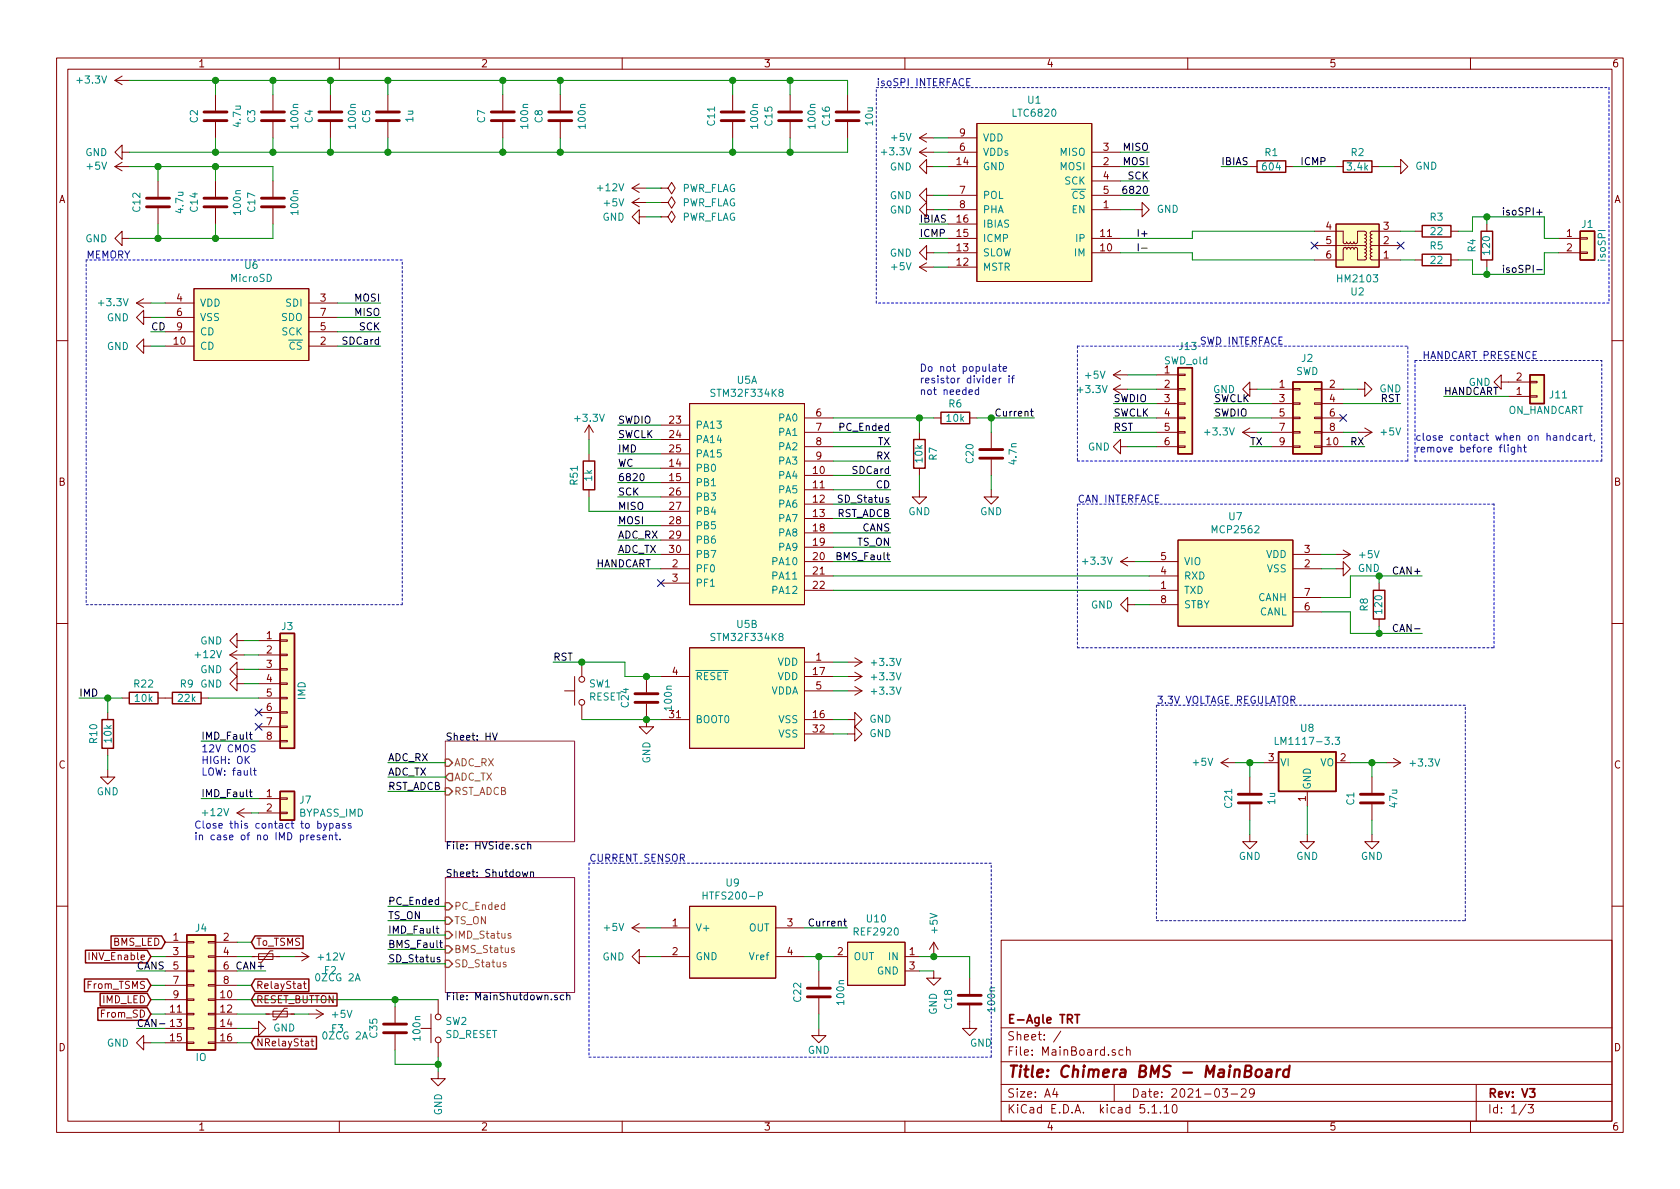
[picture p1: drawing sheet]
<svg xmlns="http://www.w3.org/2000/svg" width="297mm" height="210mm" viewBox="0 0 297 210" stroke-linecap="round" stroke-linejoin="round" font-family="sans-serif">
<g fill="none" stroke="#840000" stroke-width=".18">
<path d="M10 10.3h277v189.9h-277zM12 12.2h273v186.1h-273zM20.3 14.2l1.3 .8M20.3 14.2h2.6M21.6 13.5l-1.3 .7M38.1 16.8v2.8M48.3 16.8v2.8M58.4 16.8v2.8M60 10.3v1.9M68.6 16.8v2.8M88.9 16.8v2.8M99.1 16.8v2.8"/>
<path d="M110 10.3v1.9M129.5 16.8v2.8M139.7 16.8v2.8M149.9 16.8v2.8M160 10.3v1.9M210 10.3v1.9M260 10.3v1.9M20.3 29.5l1.3 .7M20.3 29.5h2.6M21.6 26.9v-1.3l-1.3 1.3 1.3 1.3v-1.3h1.3M21.6 28.7l-1.3 .8M27.9 32v2.8"/>
<path d="M27.9 36.8v2.8M38.1 21.6v2.8M38.1 32v2.8M38.1 36.8v2.8M48.3 21.6v2.8M48.3 32v2.8M48.3 36.8v2.8M58.4 21.6v2.8M68.6 21.6v2.8M88.9 21.6v2.8M99.1 21.6v2.8M111.8 33.3l1.2 .7"/>
<path d="M111.8 33.3h2.5M111.8 35.8h2.5M111.8 35.8l1.2 .8M113 38.3v-1.2l-1.2 1.2 1.2 1.3v-1.3h1.3M113 32.5l-1.2 .8M113 35l-1.2 .8M116.8 33.3h1.3l.6-1 .7 1-.7 1-.6-1M116.8 33.3h.1M116.8 35.8h1.3l.6-1 .7 1-.7 1-.6-1M116.8 35.8h.1M116.8 38.3h1.3l.6-1 .7 1-.7 1.1-.6-1.1M116.8 38.3h.1"/>
<path d="M129.5 21.6v2.8M139.7 21.6v2.8M149.9 21.6v2.8M162.6 26.9h2.5M162.6 24.4h2.5M162.6 24.4l1.2 .7M162.6 26.9l1.2 .8M163.8 34.5v-1.2l-1.2 1.2 1.2 1.3v-1.3h1.3M163.8 29.5v-1.3l-1.2 1.3 1.2 1.2v-1.2h1.3M163.8 37.1v-1.3l-1.2 1.3 1.2 1.2v-1.2h1.3M163.8 23.6l-1.2 .8M163.8 26.2l-1.2 .7"/>
<path d="M167.6 29.5h5.1M167.6 37.1h5.1M167.6 39.6h5.1M167.6 26.9h5.1M167.6 34.5h5.1M167.6 24.4h5.1M172.7 21.8h20.3v28h-20.3zM193 29.5h5.1M193 37.1h5.1M193 26.9h5.1M193 32h5.1M193 34.5h5.1"/>
<path d="M200.7 37.1h1.2v-1.3l1.3 1.3-1.3 1.2v-1.2M221 29.5h1.2M227.3 29.5h1.3M236.2 39.6h7.6v7.6h-7.6zM236.2 29.5h1.3M242.6 29.5h1.2M246.4 29.5h1.2v-1.3l1.3 1.3-1.3 1.2v-1.2M262.9 39.6v1.3M21.6 42.2v-1.3l-1.3 1.3 1.3 1.2v-1.2h1.3M24.1 53.6l1.3 .8M24.1 53.6h2.6M25.4 56.1v-1.2l-1.3 1.2 1.3 1.3v-1.3h1.3"/>
<path d="M25.4 52.8l-1.3 .8M29.2 53.6h5.1M29.2 58.7h5.1M29.2 56.1h5.1M34.3 51h20.3v12.7h-20.3zM54.6 53.6h5.1M54.6 58.7h5.1M54.6 56.1h5.1M162.6 47.2h2.5M162.6 47.2l1.2 .8M163.8 44.7v-1.3l-1.2 1.3 1.2 1.3v-1.3h1.3M163.8 46.5l-1.2 .7"/>
<path d="M167.6 44.7h5.1M167.6 42.2h5.1M167.6 47.2h5.1M193 44.7h5.1M193 42.2h5.1M232.4 40.9h5.1v2.1l.4 .1 .2-.3 .2 .2 .2 .1 .2-.3M238.1 44.1l-.2-.3-.4 .2v2h-5.1M238.2 44.1l.2-.3h.2l.2 .3 .2-.3h.3l.1 .3 .2-.3 .4 .1v2.1l1.5-.1 .1-.3-.3-.3 .3-.1v-.2l-.3-.3M238.8 42.8l.2 .3 .2-.1 .2-.2M241.3 40.9l.3 .2v.3l-.3 .1M241.3 41.5l.3 .3v.2l-.3 .2 .3 .1v.3l-.3 .2M241.3 42.8l.3 .2-.2 .4h-9"/>
<path d="M241.3 43.5l.3 .2v.2l-.3 .2 .3 .1v.3l-.3 .2M241.3 40.9h-1.3v2l-.4 .2-.2-.3M242.6 42.2l-.3 .2v.2l.3 .2-.3 .1v.3l.3 .2M242.6 43.4l-.3 .3v.2l.3 .1M242.6 44.1l-.3 .2v.2l.3 .2-.3 .1v.3l.3 .2M242.6 45.3l-.3 .3v.2l.3 .1M242.6 43.4h5M242.6 46h5M247.6 40.9h-5.1l-.2 .4 .3 .2-.3 .2v.2l.3 .2M250.2 46h1.3M250.2 40.9h1.3M256.5 46h1.3"/>
<path d="M256.5 40.9h1.3M262.9 46v1.2M275.6 44.7h3.8M275.6 42.2h3.8M279.4 44.6h1.3v.2h-1.3zM279.4 42h1.3v.3h-1.3zM10 60.2h2M25.4 61.2v-1.3l-1.3 1.3 1.3 1.3v-1.3h1.3M29.2 61.2h5.1M54.6 61.2h5.1M104.1 75.2l-.7 1.2M104.1 75.2v2.5"/>
<path d="M104.1 75.2l.8 1.2M116.8 75.2h5.1M116.8 77.7h5.1M121.9 71.4h20.3v35.5h-20.3zM142.2 76.4h5.1M142.2 79h5.1M142.2 73.9h5.1M162.6 76.4v1.3M165.1 73.9h1.3M171.4 73.9h1.3M175.3 76.4v2.8M196.8 68.8h2.6"/>
<path d="M196.8 66.3h2.6M196.8 66.3l1.3 .8M196.8 68.8l1.3 .8M198.1 79v-1.3l-1.3 1.3 1.3 1.3v-1.3h1.3M198.1 65.5l-1.3 .8M198.1 68.1l-1.3 .7M204.5 76.4h3.8M204.5 68.8h3.8M204.5 79h3.8M204.5 71.4h3.8M204.5 73.9h3.8M204.5 66.3h3.8"/>
<path d="M208.3 76.3h1.2v.3h-1.2zM208.3 78.9h1.2v.2h-1.2zM208.3 73.8h1.2v.2h-1.2zM208.3 68.7h1.2v.3h-1.2zM208.3 66.2h1.2v.2h-1.2zM208.3 71.2h1.2v.3h-1.2zM219.7 76.4h2.5M219.7 76.4l1.3 .8M221 68.8v-1.2l-1.3 1.2 1.3 1.3v-1.3h1.2M221 75.7l-1.3 .7M224.8 76.4h3.8M224.8 68.8h3.8"/>
<path d="M224.8 79h3.8M224.8 71.4h3.8M224.8 73.9h3.8M228.6 78.9h1.3v.2h-1.3zM228.6 76.3h1.3v.3h-1.3zM228.6 71.2h1.3v.3h-1.3zM228.6 68.7h1.3v.3h-1.3zM228.6 73.8h1.3v.2h-1.3zM232.4 78.9h1.3v.2h-1.3zM232.4 76.3h1.3v.3h-1.3zM232.4 71.2h1.3v.3h-1.3zM232.4 68.7h1.3v.3h-1.3z"/>
<path d="M232.4 73.8h1.3v.2h-1.3zM233.7 76.4h3.8M233.7 68.8h3.8M233.7 79h3.8M233.7 71.4h3.8M233.7 73.9h3.8M240 68.8h1.3v-1.2l1.3 1.2-1.3 1.3v-1.3M240 76.4h2.6M241.3 75.7l1.3 .7M242.6 76.4l-1.3 .8M265.4 67.6v-1.3l-1.2 1.3 1.2 1.2v-1.2h5.1M266.7 70.1h3.8"/>
<path d="M270.5 67.4h1.3v.3h-1.3zM270.5 70h1.3v.2h-1.3zM285 60.2h2M104.1 80.3v1.2M104.1 86.6v1.3M116.8 98h5.1M116.8 82.8h5.1M116.8 85.3h5.1M116.8 80.3h5.1M116.8 87.9h5.1M116.8 90.4h5.1M116.8 93h5.1"/>
<path d="M116.8 95.5h5.1M142.2 99.3h5.1M142.2 84.1h5.1M142.2 86.6h5.1M142.2 89.1h5.1M142.2 91.7h5.1M142.2 94.2h5.1M142.2 96.8h5.1M142.2 81.5h5.1M162.6 86.6v1.3h1.2l-1.2 1.2-1.3-1.2h1.3M162.6 82.8v1.3M175.3 86.6v1.3h1.2l-1.2 1.2-1.3-1.2h1.3"/>
<path d="M175.3 81.3v2.8M198.1 99.3l1.3 .8M198.1 99.3h2.6M199.4 98.5l-1.3 .8M203.2 99.3h5.1M208.3 95.5h20.3v15.2h-20.3zM228.6 98h5.1M236.2 98h2.6M237.5 97.3l1.3 .7M238.8 98l-1.3 .8M10 110.3h2M40.6 115.8l1.3 .8"/>
<path d="M40.6 115.8h2.6M41.9 113.3v-1.3l-1.3 1.3 1.3 1.2v-1.2h1.3M41.9 118.4v-1.3l-1.3 1.3 1.3 1.2v-1.2h1.3M41.9 115.1l-1.3 .7M45.7 115.8h3.8M45.7 113.3h3.8M45.7 118.4h3.8M49.5 118.2h1.3v.3h-1.3zM49.5 115.7h1.3v.2h-1.3zM49.5 113.2h1.3v.2h-1.3zM101.6 119.6v5.1M102.9 117.1v2.5"/>
<path d="M114.3 119.6v2.8M116.8 119.6h5.1M116.8 100.6h5.1M116.8 103.1h5.1M121.9 114.5h20.3v17.8h-20.3zM142.2 117.1h5.1M142.2 119.6h5.1M142.2 104.4h5.1M142.2 101.8h5.1M149.9 117.1h2.5M149.9 119.6h2.5M151.1 116.3l1.3 .8"/>
<path d="M151.1 118.9l1.3 .7M152.4 117.1l-1.3 .8M152.4 119.6l-1.3 .8M199.4 106.9v-1.2l-1.3 1.2 1.3 1.3v-1.3h1.3M203.2 104.4h5.1M203.2 101.8h5.1M203.2 106.9h5.1M228.6 100.6h5.1M228.6 108.2h5.1M228.6 105.7h5.1M236.2 100.6h1.3v-1.3l1.3 1.3-1.3 1.2v-1.2M243.8 103.1v1.3"/>
<path d="M243.8 109.5v1.2M285 110.3h2M19 136.1v1.3h1.3l-1.3 1.3-1.2-1.3h1.2M19 126v1.2M19 132.3v1.3M21.6 123.4h1.3M27.9 123.4h2.6M35.6 123.4h1.2M41.9 120.9v-1.3l-1.3 1.3 1.3 1.3v-1.3h1.3M45.7 120.9h3.8M45.7 123.4h3.8M45.7 126h3.8"/>
<path d="M45.7 128.5h3.8M45.7 131.1h3.8M49.5 125.9h1.3v.2h-1.3zM49.5 128.4h1.3v.2h-1.3zM49.5 130.9h1.3v.3h-1.3zM49.5 123.3h1.3v.3h-1.3zM49.5 120.8h1.3v.2h-1.3zM99.8 122.2h1.8M102.9 124.7v2.5M114.3 124.5v4h1.3l-1.3 1.3-1.3-1.3h1.3M116.8 127.2h5.1M142.2 122.2h5.1"/>
<path d="M142.2 127.2h5.1M142.2 129.8h5.1M149.9 129.8h1.2v-1.3l1.3 1.3-1.3 1.3v-1.3M149.9 127.2h1.2v-1.2l1.3 1.2-1.3 1.3v-1.3M149.9 122.2h2.5M151.1 121.4l1.3 .8M152.4 122.2l-1.3 .7M215.9 134.9l1.3 .7M215.9 134.9h2.5M217.2 134.1l-1.3 .8M221 137.4v2.8M223.5 134.9h2.6"/>
<path d="M231.1 139.9v2.6M236.2 134.9h2.6M242.6 137.4v2.8M245.1 134.9h2.5M246.4 134.1l1.2 .8M247.6 134.9l-1.2 .7M41.9 143.8h2.5M41.9 143.8l1.3 .7M43.2 143l-1.3 .8M45.7 141.2h3.8M45.7 143.8h3.8M49.5 143.6h1.3v.3h-1.3z"/>
<path d="M49.5 141.1h1.3v.2h-1.3zM221 147.6v1.2h1.2l-1.2 1.3-1.3-1.3h1.3M221 142.2v2.8M231.1 147.6v1.2h1.3l-1.3 1.3-1.2-1.3h1.2M242.6 147.6v1.2h1.2l-1.2 1.3-1.3-1.3h1.3M242.6 142.2v2.8M10 160.2h2M29.2 179.3h3.8M29.2 169.2h3.8M29.2 171.7h3.8M29.2 166.6h3.8M29.2 176.8h3.8"/>
<path d="M29.2 174.2h3.8M33 179.2h1.3v.2h-1.3zM33 176.7h1.3v.2h-1.3zM33 171.6h1.3v.2h-1.3zM33 169h1.3v.3h-1.3zM33 166.5h1.3v.2h-1.3zM33 174.1h1.3v.3h-1.3zM36.8 179.2h1.3v.2h-1.3zM36.8 176.7h1.3v.2h-1.3zM36.8 171.6h1.3v.2h-1.3zM36.8 169h1.3v.3h-1.3zM36.8 166.5h1.3v.2h-1.3z"/>
<path d="M36.8 174.1h1.3v.3h-1.3zM38.1 179.3h3.8M38.1 169.2h3.8M38.1 171.7h3.8M38.1 166.6h3.8M38.1 176.8h3.8M38.1 174.2h3.8M44.4 169.2h5.1M45.7 168.7h2.6v1h-2.6zM47 179.3h5.1M48.3 178.8h2.5v1h-2.5zM48.3 168.1h-.5l-1.6 2.1h-.5"/>
<path d="M50.8 178.3h-.5l-1.5 2h-.5M52.1 169.2h2.5M53.3 168.4l1.3 .8M53.6 174h.5M53.8 173.5v1.1l.3 .2M54.6 179.3h2.5M54.6 169.2l-1.3 .7M55.9 178.6l1.2 .7M57.1 179.3l-1.2 .8M69.8 178v2.8M76.2 179.3v5.1M77.5 176.8v2.5"/>
<path d="M111.8 164.1h2.5M111.8 164.1l1.2 .7M113 169.2v-1.3l-1.2 1.3 1.2 1.2v-1.2h1.3M113 163.3l-1.2 .8M116.8 169.2h5.1M116.8 164.1h5.1M121.9 160.3h15.3v12.7h-15.3zM137.2 173h.1M137.2 169.2h5M137.2 164.1h5M144.8 171.7v2.8M144.8 176.5v2.8"/>
<path d="M147.3 169.2h2.6M149.9 166.6h10.1v7.6h-10.1zM160 169.2h2.6M160 171.7h2.6M165.1 171.7v1.3h-1.3l1.3 1.2 1.3-1.2h-1.3M165.1 166.6l-.8 1.3M165.1 166.6v2.6M165.1 166.6l.8 1.3M171.4 177.8v4.1h-1.2l1.2 1.2 1.3-1.2h-1.3M171.4 173v2.8M177 166.3h108v32h-108zM285 160.2h2"/>
<path d="M25.4 184.4v-1.3l-1.3 1.3 1.3 1.3v-1.3h1.3M29.2 181.9h3.8M29.2 184.4h3.8M33 181.7h1.3v.3h-1.3zM33 184.3h1.3v.2h-1.3zM36.8 181.7h1.3v.3h-1.3zM36.8 184.3h1.3v.2h-1.3zM38.1 181.9h3.8M38.1 184.4h3.8M44.4 181.9h1.3v-1.3l1.3 1.3-1.3 1.2v-1.2M55 184.1h.5M55.2 183.7v1.1l.3 .2"/>
<path d="M60 198.3v1.9M69.8 182.9v2.8M74.4 181.9h1.8M77.5 189.5v1.2h1.2l-1.2 1.3-1.3-1.3h1.3M77.5 184.4v2.5M110 198.3v1.9M144.8 181.9v1.2h1.2l-1.2 1.3-1.3-1.3h1.3M160 198.3v1.9M177 194.8h108M177 191.8h108M177 187.8h108M177 181.8h108"/>
<path d="M186.5 192.5l-.4 1h1M186.8 193v1M187.6 182.3l-1.3 2M197 191.8v3M197.2 185.7l-.4-.1-.2 .2 .1 .2 .5 .2v.3h-.6M198.6 185.7l-.5-.1-.3 .3 .2 .6h.6M199.2 185.7l.2-.1 .4 .1v.9M199.2 185.1v1.5M203.7 195.8l.4-.5v1.5M203.7 196.8h.8M205.2 196.7v.1M205.8 195.8l.4-.5v1.5"/>
<path d="M205.8 196.8h.9M207.5 195.4l.2-.1a.94 .94 0 0 1 0 1.5h-.1a1 1 0 0 1-.1-1.4zM210 198.3v1.9M216.1 192.5h.9l-.4 .6 .4 .1v.7l-.2 .1-.7-.1M217.7 193.5h1.1M219.5 192.7l.2-.2h.3l.3 .2v.3v.2l-.9 .8h.9M221.8 193.2l-.3 .3h-.3l-.3-.3v-.4l.2-.2 .4-.1 .2 .2a1.13 1.13 0 0 1-.2 1.2l-.4 .1M260 198.3v1.9M261 191.8v6.5M269.8 195.2l-1.2 2M270.2 195.3h.9l-.5 .6 .4 .1v.7l-.2 .1-.6-.1"/>
<circle cx="102.9" cy="120.1" r=".51"/>
<circle cx="102.9" cy="124.2" r=".51"/>
<circle cx="77.5" cy="179.8" r=".51"/>
<circle cx="77.5" cy="183.9" r=".51"/>
</g>
<path d="M190 179.4h.9M190.5 179.4v1.5M270.5 192.5h.9l-.5 .6 .4 .1v.7l-.2 .1-.6-.1" fill="none" stroke="#840000" stroke-width=".3"/>
<path d="M222.2 189.3a.54 .54 0 0 1 .5-.2 .54 .54 0 0 1 .4 .4l-.1 .6a.56 .56 0 0 1-.5 .4 .56 .56 0 0 1-.5-.4zM224 189.2h.8l-.1 1.2M224.8 189.6l-.7 .1a.4 .4 0 0 0-.3 .3 .4 .4 0 0 0 .2 .4l.7-.1M225.8 189.1l-.1 1.3M226.4 189.1a.54 .54 0 0 0-.6 .4M227.9 189.2a.68 .68 0 0 0-1 .3l-.1 .6 .2 .2 .2 .1 .6-.1M228 188.4l-.2 2" fill="none" stroke="#840000" stroke-width=".41"/>
<path d="M78.7 131.1h22.9v17.7h-22.9zM78.7 155.2h22.9v20.3h-22.9z" fill="none" stroke="#840084" stroke-width=".18"/>
<g fill="none" stroke="#000" stroke-width=".18">
<path d="M199.1 32.9l-.3 .1a.87 .87 0 0 0 0 1.2l.4-.1v-.6l-.4-.1-.3 .3M265.8 36.7v.2M265.8 37.2v.8M201.2 43.1v1.3M201.9 43.9h.9M265.8 46.9v.1M265.8 47.3v.9M266.9 47.4l-.4-.1-.1 .2v.2l.5 .1v.3h-.5M113.3 83.8l.2-.1a.69 .69 0 0 1 .4 .7 .69 .69 0 0 1-.4 .6 .83 .83 0 0 1-.2-1.2zM247.1 110.5a.6 .6 0 0 0-.8 .4 .6 .6 0 0 0 .6 .8l.2-.1M44.1 129.9h.5M44.3 139.6v1.1l.3 .2"/>
<path d="M44.3 129.5v1.1l.3 .1M87.1 129.6l.4 1.3 .4-1.3M44.1 140h.5M92.4 154.2l.2 .8 .2-.6 .3 .6 .2-.8M92.8 149.3h-.4l-.2 .2 .1 .6h.5M93.3 149.4l.2-.1h.3l.1 .8M93.3 148.9v1.2M93.8 154.3l.2-.1h.3v.8M93.8 154.2v.8M77.1 164.2h.5M77.3 163.7v1.1l.3 .2M77.7 166.7h.5"/>
<path d="M77.8 169.3h-.3l-.2 .1v.2l.5 .1v.3h-.5M77.9 166.3v1.1l.3 .2M98.5 176h-.3l-.2 .1 .1 .2 .4 .1v.4h-.5M99.7 176h-.4l-.2 .2 .1 .6h.5M100.2 176.1l.2-.1h.3l.1 .8M100.2 175.5v1.3M28.2 181h1"/>
</g>
<path d="M78.7 139.3h.7l.6 .6-.6 .7h-.7zM78.7 134.2h.7l.6 .7-.6 .6h-.7zM79.4 136.8h.6v1.2h-.6l-.7-.6zM78.7 159.6h.7l.6 .7-.6 .6h-.7zM78.7 162.2h.7l.6 .6-.6 .6h-.7zM78.7 164.7h.7l.6 .6-.6 .7h-.7zM78.7 167.3h.7l.6 .6-.6 .6h-.7zM78.7 169.8h.7l.6 .6-.6 .7h-.7z" fill="none" stroke="#848400" stroke-width=".25"/>
<path d="M89.5 170.2l-.3-.1-.2 .2v.2l.5 .1v.3h-.5M90.3 165.1h-.3l-.2 .1 .1 .2 .4 .2v.3h-.5M90.9 167.7l-.3-.1-.2 .2 .1 .2 .4 .1v.3h-.5" fill="none" stroke="#848400" stroke-width=".18"/>
<g fill="none" stroke="#840000" stroke-width=".51">
<path d="M36.1 19.8h4M46.2 19.8h4.1M56.4 19.8h4.1M66.5 19.8h4.1M86.9 19.8h4M97 19.8h4.1M127.5 19.8h4.1M137.7 19.8h4M147.8 19.8h4.1M25.9 36.6h4.1M25.9 35h4.1M36.1 21.3h4"/>
<path d="M36.1 36.6h4M36.1 35h4M46.2 21.3h4.1M46.2 36.6h4.1M46.2 35h4.1M56.4 21.3h4.1M66.5 21.3h4.1M86.9 21.3h4M97 21.3h4.1M127.5 21.3h4.1M137.7 21.3h4M147.8 21.3h4.1"/>
<path d="M173.2 79.5h4.1M173.2 81h4.1M112.3 124.2h4M112.3 122.7h4M218.9 142h4.1M218.9 140.5h4.1M240.5 142h4.1M240.5 140.5h4.1M142.7 176.3h4.1M142.7 174.7h4.1M169.4 177.5h4.1M169.4 176h4.1"/>
<path d="M67.8 182.6h4.1M67.8 181.1h4.1"/>
</g>
<g fill="none" stroke="#840000" stroke-width=".25">
<path d="M222.2 28.4h5.1v2.1h-5.1zM237.5 28.4h5.1v2.1h-5.1zM251.5 39.9h5v2h-5zM251.5 45h5v2h-5zM261.9 40.9h2v5.1h-2zM279.4 40.9h2.5v5.1h-2.5zM161.5 77.7h2.1v5.1h-2.1zM166.4 72.9h5v2h-5zM208.3 65h2.5v15.3h-2.5zM228.6 67.6h5.1v12.7h-5.1zM270.5 66.3h2.5v5.1h-2.5zM103.1 81.5h2.1v5.1h-2.1z"/>
<path d="M49.5 112h2.6v20.3h-2.6zM242.8 104.4h2.1v5.1h-2.1zM18 127.2h2.1v5.1h-2.1zM22.9 122.4h5v2.1h-5zM30.5 122.4h5.1v2.1h-5.1zM49.5 139.9h2.6v5.1h-2.6zM226.1 133h10.1v6.9h-10.1zM14.9 173.1h11.1l.7 1.1-.7 1.2h-11.1zM15.1 168h10.9l.7 1.2-.7 1.1h-10.9zM17.3 178.2h8.7l.7 1.1-.7 1.1h-8.7zM17.7 175.7h8.3l.7 1.1-.7 1.1h-8.3zM19.6 165.5h9l.6 1.1-.6 1.1h-9z"/>
<path d="M33 165.3h5.1v20.4h-5.1zM45.1 173.1h9.5v2.3h-9.5l-.7-1.2zM45.1 165.5h8.5v2.2h-8.5l-.7-1.1zM45.1 175.7h14.5v2.2h-14.5l-.7-1.1zM45.1 183.3h10.9v2.2h-10.9l-.7-1.1z"/>
</g>
<g fill="#ffffc2" stroke="#ffffc2" stroke-width=".18">
<path d="M49.5 139.9h2.6v5.1h-2.6z"/>
<path d="M226.1 133h10.1v6.9h-10.1z"/>
<path d="M228.6 67.6h5.1v12.7h-5.1z"/>
<path d="M270.5 66.3h2.5v5.1h-2.5z"/>
<path d="M49.5 112h2.6v20.3h-2.6z"/>
<path d="M121.9 160.3h15.3v12.7h-15.3z"/>
<path d="M149.9 166.6h10.1v7.6h-10.1z"/>
<path d="M33 165.3h5.1v20.4h-5.1z"/>
<path d="M121.9 114.5h20.3v17.8h-20.3z"/>
<path d="M236.2 39.6h7.6v7.6h-7.6z"/>
<path d="M172.7 21.8h20.3v28h-20.3z"/>
<path d="M279.4 40.9h2.5v5.1h-2.5z"/>
<path d="M208.3 95.5h20.3v15.2h-20.3z"/>
<path d="M34.3 51h20.3v12.7h-20.3z"/>
<path d="M121.9 71.4h20.3v35.5h-20.3z"/>
<path d="M208.3 65h2.5v15.3h-2.5z"/>
</g>
<path d="M225.5 130.4v1.2h.6M236.1 130.4h.8l-.5 .5 .4 .1 .1 .4-.3 .2-.5-.1M124.3 157.7v1.3M124.3 158.3h.7M134.1 158.4l.6-.1 .1-.1-.1-.3-.1-.2h-.5v1.3" fill="none" stroke="#008484" stroke-width=".18"/>
<g fill="none" stroke="#0000c2" stroke-width=".18" stroke-dasharray=".4 .4">
<path d="M154.9 15.5h129.6M284.5 15.5v38.1M15.2 46v60.9M71.1 46h-55.9M154.9 53.6v-38.1M284.5 53.6h-129.6M190.5 61.2h58.4M190.5 61.2v20.3M250.2 63.7h33M250.2 63.7v17.8M190.5 81.5h58.4M190.5 89.1v25.4"/>
<path d="M248.9 81.5v-20.3M250.2 81.5h33M264.2 89.1h-73.7M283.2 81.5v-17.8M15.2 106.9h55.9M71.1 106.9v-60.9M190.5 114.5h73.7M264.2 114.5v-25.4M204.5 124.7v38.1M259.1 124.7h-54.6M104.1 152.6v34.3M175.3 152.6h-71.2"/>
<path d="M204.5 162.8h54.6M259.1 162.8v-38.1M104.1 186.9h71.2M175.3 186.9v-34.3"/>
</g>
<g fill="none" stroke="#008400" stroke-width=".18">
<path d="M22.9 14.2h127v2.6M38.1 14.2v2.6M48.3 14.2v2.6M58.4 14.2v2.6M68.6 14.2v2.6M88.9 14.2v2.6M99.1 14.2v2.6M129.5 14.2v2.6M139.7 14.2v2.6M22.9 29.5h25.4v2.5M27.9 29.5v2.5M27.9 39.6v2.6"/>
<path d="M38.1 24.4v2.5M38.1 29.5v2.5M38.1 39.6v2.6M48.3 39.6v2.6h-25.4M48.3 24.4v2.5M58.4 24.4v2.5M68.6 24.4v2.5M88.9 24.4v2.5M99.1 24.4v2.5M114.3 33.3h2.5M114.3 38.3h2.5M114.3 35.8h2.5"/>
<path d="M129.5 24.4v2.5M139.7 24.4v2.5M149.9 24.4v2.5h-127M162.6 39.6h5M165.1 26.9h2.5M165.1 29.5h2.5M165.1 24.4h2.5M165.1 34.5h2.5M165.1 37.1h2.5M198.1 26.9h5.1M198.1 29.5h5.1M198.1 34.5h5.1"/>
<path d="M198.1 37.1h2.6M198.1 32h5.1M215.9 29.5h5.1M228.6 29.5h7.6M243.8 29.5h2.6M262.9 38.3v1.3M26.7 56.1h2.5M26.7 53.6h2.5M59.7 56.1h7.6M59.7 53.6h7.6M59.7 58.7h7.6M162.6 42.2h5"/>
<path d="M165.1 44.7h2.5M165.1 47.2h2.5M198.1 44.7h12.7v1.3h21.6M232.4 40.9h-21.6v1.3h-12.7M247.6 40.9h2.6M247.6 46h2.6M257.8 40.9h2.5v-2.6h12.7v3.9h2.6M262.9 47.2v1.3M275.6 44.7h-2.6v3.8h-12.7v-2.5h-2.5M26.7 61.2h2.5M59.7 61.2h7.6M104.1 77.7v2.6"/>
<path d="M109.2 75.2h7.6M109.2 77.7h7.6M147.3 73.9h17.8M147.3 79h10.2M147.3 76.4h10.2M162.6 73.9v2.5M172.7 73.9h10.2M175.3 73.9v2.5M196.8 73.9h7.7M196.8 76.4h7.7M196.8 71.4h7.7M199.4 79h5.1"/>
<path d="M199.4 68.8h5.1M199.4 66.3h5.1M214.6 73.9h10.2M214.6 71.4h10.2M221 79h3.8M222.2 76.4h2.6M222.2 68.8h2.6M237.5 79h3.8M237.5 76.4h2.5M237.5 68.8h2.5M237.5 71.4h10.1M255.3 70.1h11.4"/>
<path d="M104.1 87.9v2.5h12.7M109.2 85.3h7.6M109.2 80.3h7.6M109.2 95.5h7.6M109.2 98h7.6M109.2 87.9h7.6M109.2 93h7.6M109.2 82.8h7.6M147.3 84.1h10.2M147.3 91.7h10.2M147.3 89.1h10.2M147.3 86.6h10.2"/>
<path d="M147.3 81.5h10.2M147.3 99.3h10.2M147.3 94.2h10.2M147.3 96.8h10.2M162.6 84.1v2.5M175.3 84.1v2.5M200.7 99.3h2.5M233.7 98h2.5M43.2 113.3h2.5M43.2 118.4h2.5M43.2 115.8h2.5M97.8 117.1h12.7v2.5h6.3"/>
<path d="M105.4 100.6h11.4M147.3 119.6h2.6M147.3 117.1h2.6M147.3 101.8h55.9M147.3 104.4h55.9M200.7 106.9h2.5M233.7 100.6h2.5M233.7 108.2h5.1v3.8h12.7M243.8 101.8v1.3M243.8 110.7v1.3M251.5 101.8h-12.7v3.9h-5.1M14 123.4h7.6"/>
<path d="M19 123.4v2.6M19 133.6v2.5M35.6 131.1h10.1M36.8 123.4h8.9M43.2 120.9h2.5M68.6 134.9h10.1M68.6 137.4h10.1M68.6 139.9h10.1M102.9 127.2h13.9M147.3 127.2h2.6M147.3 129.8h2.6M147.3 122.2h2.6"/>
<path d="M218.4 134.9h5.1M221 134.9v2.5M238.8 134.9h6.3M242.6 134.9v2.5M35.6 141.2h10.1M44.4 143.8h1.3M221 145v2.6M231.1 142.5v5.1M242.6 145v2.6M24.1 171.7h5.1M26.7 169.2h2.5M26.7 179.3h2.5"/>
<path d="M26.7 176.8h2.5M26.7 174.2h2.5M41.9 169.2h2.5M41.9 166.6h2.5M41.9 179.3h5.1M41.9 176.8h35.6M41.9 174.2h2.5M41.9 171.7h5.1M49.5 169.2h2.6M52.1 179.3h2.5M68.6 170.4h10.1M68.6 167.9h10.1"/>
<path d="M68.6 160.3h10.1M68.6 162.8h10.1M68.6 165.3h10.1M69.8 176.8v1.2M114.3 169.2h2.5M114.3 164.1h2.5M142.2 169.2h5.1M142.2 164.1h7.7M144.8 169.2v2.5M144.8 179.3v2.6M162.6 169.2h8.8v3.8M162.6 171.7h2.5"/>
<path d="M24.1 181.9h5.1M26.7 184.4h2.5M41.9 181.9h2.5M41.9 184.4h2.5M69.8 185.7v2.5h7.7M77.5 186.9v2.6"/>
</g>
<g fill="none" stroke="#0000c2" stroke-width=".18">
<path d="M170.9 14.5h.4M171.5 13.9h-.6v1.3h.6M171.3 69.3l.6-.1v-.2l-.4-.1-.2 .2 .1 .6h.5M173 69l-.3-.1-.3 .3 .1 .5h.5M173 68.5v1.3M175.5 67.3l.6-.1-.1-.3h-.3l-.2 .2 .1 .6h.4M175.6 64.9h.4l.1 .8M176.1 65.1l-.4 .1-.2 .1 .1 .3h.5M176.5 64.8h.5M176.7 66.9v.8M176.7 64.4v1.1l.3 .2M177 66.9l-.3 .2"/>
<path d="M177.4 65.2l.6-.1-.1-.2-.3-.1-.2 .2v.6h.5M178.4 66.4v.2M178.4 66.9v.8M178.8 66.9h.5M179.3 66.4l-.3 .2v1.1M266.6 79.1v.8M267.8 79.1l-.1 1.1-.2 .2-.2-.1M267.8 79.1h-.4l-.2 .2 .1 .6h.5M268.4 79.2l.2-.1h.3v.8M268.4 78.7v1.2M269.4 79.1h.4M269.5 78.7v1.1l.3 .1"/>
<path d="M275.8 77.2l.2-.2 .3 .1 .1 .8M277.5 77.1l-.3-.1-.3 .3 .1 .5h.5M277.5 76.6v1.3M278.7 77.1l-.4-.1-.2 .3 .1 .5h.5M279.2 77.1h.5l.1 .8M279.8 77.3l-.5 .1-.1 .2v.2h.6M280.4 77v.9M280.7 77l-.3 .3M281 77h.5M281.2 76.6v1.1l.3 .2M281.9 77.8l-.1 .2M44.3 135.8v1.1l.2 .2"/>
<path d="M44.8 136.2h.5M45 135.8v1.1l.3 .2M45.1 131.8l-.5-.1-.2 .1v.4l.6 .2 .1 .3-.2 .3-.5-.1M55 148.1l.6-.1-.1-.3h-.3l-.2 .1v.7h.5M56.5 147.7h-.3l-.1 .1v.2l.4 .2v.3h-.4M57.1 148.1l.6-.1-.1-.3h-.3l-.2 .1v.7h.5M57.2 145.6l.3 .9M57.8 145.6l-.4 1.2-.2 .1M58.2 147.8l.2-.1h.3l.1 .8M58.2 147.7v.8M58.3 145.7l.4-.1 .2 .2-.1 .6h-.5M58.3 145.6v1.3"/>
<path d="M59.2 147.7h.5M59.4 147.2v1.1l.3 .2M59.5 145.7h.4l.1 .8M60 145.9l-.4 .1-.2 .1 .2 .4 .4-.1M60.1 148.4v.1M61 145.7l-.3-.1-.2 .2 .1 .2 .4 .1v.3h-.5M62.1 145.7l-.4-.1-.1 .2v.2l.5 .1v.3h-.5"/>
</g>
<g fill="#008400" stroke="#008400" stroke-width=".25">
<circle cx="38.1" cy="14.2" r=".51"/>
<circle cx="139.7" cy="14.2" r=".51"/>
<circle cx="114.3" cy="119.6" r=".51"/>
<circle cx="102.9" cy="117.1" r=".51"/>
<circle cx="48.3" cy="26.9" r=".51"/>
<circle cx="48.3" cy="14.2" r=".51"/>
<circle cx="38.1" cy="29.5" r=".51"/>
<circle cx="165.1" cy="169.2" r=".51"/>
<circle cx="38.1" cy="42.2" r=".51"/>
<circle cx="38.1" cy="26.9" r=".51"/>
<circle cx="114.3" cy="127.2" r=".51"/>
<circle cx="242.6" cy="134.9" r=".51"/>
<circle cx="77.5" cy="188.2" r=".51"/>
<circle cx="243.8" cy="112" r=".51"/>
<circle cx="243.8" cy="101.8" r=".51"/>
<circle cx="221" cy="134.9" r=".51"/>
<circle cx="19" cy="123.4" r=".51"/>
<circle cx="129.5" cy="14.2" r=".51"/>
<circle cx="58.4" cy="26.9" r=".51"/>
<circle cx="68.6" cy="14.2" r=".51"/>
<circle cx="68.6" cy="26.9" r=".51"/>
<circle cx="58.4" cy="14.2" r=".51"/>
<circle cx="175.3" cy="73.9" r=".51"/>
<circle cx="88.9" cy="14.2" r=".51"/>
<circle cx="88.9" cy="26.9" r=".51"/>
<circle cx="99.1" cy="14.2" r=".51"/>
<circle cx="99.1" cy="26.9" r=".51"/>
<circle cx="162.6" cy="73.9" r=".51"/>
<circle cx="27.9" cy="42.2" r=".51"/>
<circle cx="129.5" cy="26.9" r=".51"/>
<circle cx="69.9" cy="176.8" r=".51"/>
<circle cx="262.9" cy="38.3" r=".51"/>
<circle cx="262.9" cy="48.5" r=".51"/>
<circle cx="27.9" cy="29.5" r=".51"/>
<circle cx="139.7" cy="26.9" r=".51"/>
<circle cx="144.8" cy="169.2" r=".51"/>
</g>
<path d="M231.8 42.8l1.2 1.2M233 42.8l-1.2 1.2M247 42.8l1.3 1.2M248.3 42.8l-1.3 1.2M236.9 73.3l1.2 1.2M238.1 73.3l-1.2 1.2M116.2 102.5l1.2 1.2M117.4 102.5l-1.2 1.2M45.1 125.4l1.2 1.2M45.1 127.9l1.2 1.2M46.3 125.4l-1.2 1.2M46.3 127.9l-1.2 1.2" fill="none" stroke="#000084" stroke-width=".18"/>
<text font-size="2.8" fill="#840000" x="178" y="190.5">Title: Chimera BMS - MainBoard</text>
<g font-size="2.1" fill="#840000">
<text x="178" y="184">Sheet: /</text>
<text x="178" y="181">E-Agle TRT</text>
<text x="178" y="186.7">File: MainBoard.sch</text>
<text x="178" y="196.9">KiCad E.D.A. kicad 5.1.10</text>
<text x="178" y="194.1">Size: A4</text>
<text x="200" y="194.1">Date: 2021-03-29</text>
<text x="263" y="194.1">Rev: V3</text>
<text x="263" y="196.9">Id: 1/3</text>
</g>
<g font-size="1.8" fill="#840000">
<text x="35" y="11.9">1</text>
<text x="85" y="11.9">2</text>
<text x="135" y="11.9">3</text>
<text x="185" y="11.9">4</text>
<text x="235" y="11.9">5</text>
<text x="285" y="11.9">6</text>
<text x="169.2" y="29.2">14</text>
<text x="169.7" y="26.7">6</text>
<text x="169.7" y="24.1">9</text>
<text x="195.1" y="29.2">2</text>
<text x="195.1" y="26.7">3</text>
<text x="10.4" y="35.9">A</text>
<text x="169.7" y="34.3">7</text>
<text x="195.1" y="31.7">4</text>
<text x="195.1" y="34.3">5</text>
<text x="285.4" y="35.9">A</text>
<text x="169.2" y="41.9">15</text>
<text x="169.2" y="39.4">16</text>
<text x="169.7" y="36.8">8</text>
<text x="194.6" y="41.9">11</text>
<text x="195.1" y="36.8">1</text>
<text x="234.5" y="40.6">4</text>
<text x="244.6" y="40.6">3</text>
<text x="277" y="41.9">1</text>
<text x="169.2" y="47">12</text>
<text x="169.2" y="44.4">13</text>
<text x="194.6" y="44.4">10</text>
<text x="234.5" y="43.2">5</text>
<text x="234.5" y="45.7">6</text>
<text x="244.6" y="45.7">1</text>
<text x="244.6" y="43.2">2</text>
<text x="277" y="44.4">2</text>
<text x="31.3" y="53.3">4</text>
<text x="56.7" y="53.3">3</text>
<text x="31.3" y="55.9">6</text>
<text x="31.3" y="58.4">9</text>
<text x="56.7" y="58.4">5</text>
<text x="56.7" y="55.9">7</text>
<text x="30.8" y="61">10</text>
<text x="56.7" y="61">2</text>
<text x="205.9" y="66">1</text>
<text x="205.9" y="68.6">2</text>
<text x="205.9" y="71.1">3</text>
<text x="226.2" y="68.6">1</text>
<text x="226.2" y="71.1">3</text>
<text x="235.1" y="68.6">2</text>
<text x="235.1" y="71.1">4</text>
<text x="268.1" y="69.8">1</text>
<text x="268.1" y="67.3">2</text>
<text x="118.4" y="74.9">23</text>
<text x="118.4" y="77.5">24</text>
<text x="144.3" y="73.7">6</text>
<text x="144.3" y="76.2">7</text>
<text x="205.9" y="73.7">4</text>
<text x="205.9" y="76.2">5</text>
<text x="226.2" y="73.7">5</text>
<text x="226.2" y="76.2">7</text>
<text x="235.1" y="73.7">6</text>
<text x="235.1" y="76.2">8</text>
<text x="118.4" y="82.5">14</text>
<text x="118.4" y="80">25</text>
<text x="143.8" y="83.8">10</text>
<text x="144.3" y="78.7">8</text>
<text x="144.3" y="81.3">9</text>
<text x="205.9" y="78.7">6</text>
<text x="226.2" y="78.7">9</text>
<text x="234.6" y="78.7">10</text>
<text x="10.4" y="85.9">B</text>
<text x="118.4" y="85.1">15</text>
<text x="118.4" y="87.6">26</text>
<text x="143.8" y="86.4">11</text>
<text x="143.8" y="88.9">12</text>
<text x="285.4" y="85.9">B</text>
<text x="118.4" y="90.2">27</text>
<text x="118.4" y="92.7">28</text>
<text x="118.4" y="95.2">29</text>
<text x="143.8" y="91.4">13</text>
<text x="143.8" y="94">18</text>
<text x="118.4" y="97.8">30</text>
<text x="118.9" y="100.3">2</text>
<text x="143.8" y="96.5">19</text>
<text x="143.8" y="99.1">20</text>
<text x="143.8" y="101.6">21</text>
<text x="205.3" y="101.6">4</text>
<text x="205.3" y="99.1">5</text>
<text x="230.7" y="100.3">2</text>
<text x="230.7" y="97.8">3</text>
<text x="118.9" y="102.9">3</text>
<text x="143.8" y="104.1">22</text>
<text x="205.3" y="104.1">1</text>
<text x="205.3" y="106.7">8</text>
<text x="230.7" y="107.9">6</text>
<text x="230.7" y="105.4">7</text>
<text x="47.1" y="113">1</text>
<text x="47.1" y="115.6">2</text>
<text x="47.1" y="118.1">3</text>
<text x="118.9" y="119.4">4</text>
<text x="143.8" y="119.4">17</text>
<text x="144.3" y="116.8">1</text>
<text x="47.1" y="120.6">4</text>
<text x="47.1" y="123.2">5</text>
<text x="47.1" y="125.7">6</text>
<text x="144.3" y="121.9">5</text>
<text x="47.1" y="128.3">7</text>
<text x="47.1" y="130.8">8</text>
<text x="118.4" y="127">31</text>
<text x="143.8" y="127">16</text>
<text x="143.8" y="129.5">32</text>
<text x="10.4" y="135.9">C</text>
<text x="224.3" y="134.6">3</text>
<text x="237" y="134.6">2</text>
<text x="285.4" y="135.9">C</text>
<text x="47.1" y="141">1</text>
<text x="47.1" y="143.5">2</text>
<text x="230.9" y="141.7" transform="rotate(-90 230.9 141.7)">1</text>
<text x="20" y="167.3">BMS_LED</text>
<text x="30.6" y="166.4">1</text>
<text x="39.5" y="166.4">2</text>
<text x="45.2" y="167.3">To_TSMS</text>
<text x="118.9" y="163.8">1</text>
<text x="139.2" y="163.8">3</text>
<text x="16.2" y="169.8">INV_Enable</text>
<text x="30.6" y="168.9">3</text>
<text x="30.6" y="171.4">5</text>
<text x="30.6" y="174">7</text>
<text x="39.5" y="168.9">4</text>
<text x="39.5" y="171.4">6</text>
<text x="39.5" y="174">8</text>
<text x="118.9" y="168.9">2</text>
<text x="139.2" y="168.9">4</text>
<text x="148.1" y="168.9">2</text>
<text x="160.8" y="168.9">1</text>
<text x="160.8" y="171.4">3</text>
<text x="15.6" y="174.9">From_TSMS</text>
<text x="18" y="180">From_SD</text>
<text x="18.1" y="177.4">IMD_LED</text>
<text x="30.1" y="179.1">11</text>
<text x="30.6" y="176.5">9</text>
<text x="39" y="176.5">10</text>
<text x="39" y="179.1">12</text>
<text x="45.2" y="174.9">RelayStat</text>
<text x="45.2" y="177.4">RESET_BUTTON</text>
<text x="10.4" y="185.9">D</text>
<text x="30.1" y="181.6">13</text>
<text x="30.1" y="184.1">15</text>
<text x="39" y="181.6">14</text>
<text x="39" y="184.1">16</text>
<text x="45.2" y="185">NRelayStat</text>
<text x="285.4" y="185.9">D</text>
<text x="35" y="199.9">1</text>
<text x="85" y="199.9">2</text>
<text x="135" y="199.9">3</text>
<text x="185" y="199.9">4</text>
<text x="235" y="199.9">5</text>
<text x="285" y="199.9">6</text>
</g>
<g font-size="1.8" fill="#008484">
<text x="13.8" y="14.8">+3.3V</text>
<text x="35" y="21.7" transform="rotate(-90 35 21.7)">C2</text>
<text x="42.6" y="22.3" transform="rotate(-90 42.6 22.3)">4.7u</text>
<text x="45.1" y="21.7" transform="rotate(-90 45.1 21.7)">C3</text>
<text x="52.8" y="22.6" transform="rotate(-90 52.8 22.6)">100n</text>
<text x="55.3" y="21.7" transform="rotate(-90 55.3 21.7)">C4</text>
<text x="62.9" y="22.6" transform="rotate(-90 62.9 22.6)">100n</text>
<text x="65.5" y="21.7" transform="rotate(-90 65.5 21.7)">C5</text>
<text x="73.1" y="21.6" transform="rotate(-90 73.1 21.6)">1u</text>
<text x="85.8" y="21.7" transform="rotate(-90 85.8 21.7)">C7</text>
<text x="93.4" y="22.6" transform="rotate(-90 93.4 22.6)">100n</text>
<text x="95.9" y="21.7" transform="rotate(-90 95.9 21.7)">C8</text>
<text x="103.6" y="22.6" transform="rotate(-90 103.6 22.6)">100n</text>
<text x="126.4" y="22.2" transform="rotate(-90 126.4 22.2)">C11</text>
<text x="134" y="22.6" transform="rotate(-90 134 22.6)">100n</text>
<text x="136.6" y="22.2" transform="rotate(-90 136.6 22.2)">C15</text>
<text x="144.2" y="22.6" transform="rotate(-90 144.2 22.6)">100n</text>
<text x="146.7" y="22.2" transform="rotate(-90 146.7 22.2)">C16</text>
<text x="154.4" y="22.1" transform="rotate(-90 154.4 22.1)">10u</text>
<text x="179.2" y="20.6">LTC6820</text>
<text x="181.8" y="18.3">U1</text>
<text x="15.1" y="27.6">GND</text>
<text x="156" y="27.5">+3.3V</text>
<text x="157.7" y="24.9">+5V</text>
<text x="173.7" y="27.6">VDDs</text>
<text x="173.7" y="25">VDD</text>
<text x="187.5" y="27.6">MISO</text>
<text x="223.7" y="27.6">R1</text>
<text x="238.9" y="27.6">R2</text>
<text x="15.4" y="30">+5V</text>
<text x="105.8" y="33.8">+12V</text>
<text x="120.5" y="34">PWR_FLAG</text>
<text x="157.3" y="35.2">GND</text>
<text x="157.3" y="30.1">GND</text>
<text x="173.7" y="30.1">GND</text>
<text x="173.7" y="35.2">POL</text>
<text x="187.5" y="30.1">MOSI</text>
<text x="188.3" y="32.6">SCK</text>
<text x="189.6" y="35.2">CS</text>
<text x="223.3" y="30.1">604</text>
<text x="238.3" y="30.1">3.4k</text>
<text x="250.2" y="30">GND</text>
<text x="24.8" y="37.4" transform="rotate(-90 24.8 37.4)">C12</text>
<text x="32.4" y="37.6" transform="rotate(-90 32.4 37.6)">4.7u</text>
<text x="35" y="37.4" transform="rotate(-90 35 37.4)">C14</text>
<text x="42.6" y="37.8" transform="rotate(-90 42.6 37.8)">100n</text>
<text x="45.1" y="37.4" transform="rotate(-90 45.1 37.4)">C17</text>
<text x="52.8" y="37.8" transform="rotate(-90 52.8 37.8)">100n</text>
<text x="106.5" y="39">GND</text>
<text x="106.9" y="36.5">+5V</text>
<text x="120.5" y="36.5">PWR_FLAG</text>
<text x="120.5" y="39">PWR_FLAG</text>
<text x="157.3" y="37.8">GND</text>
<text x="173.7" y="40.3">IBIAS</text>
<text x="173.7" y="37.7">PHA</text>
<text x="189.6" y="37.7">EN</text>
<text x="204.5" y="37.6">GND</text>
<text x="252.9" y="39">R3</text>
<text x="253" y="41.6">22</text>
<text x="279.7" y="40.3">J1</text>
<text x="15.1" y="42.8">GND</text>
<text x="43.3" y="47.5">U6</text>
<text x="157.3" y="45.4">GND</text>
<text x="157.7" y="47.8">+5V</text>
<text x="173.7" y="47.9">MSTR</text>
<text x="173.7" y="45.3">SLOW</text>
<text x="173.7" y="42.8">ICMP</text>
<text x="190.1" y="45.3">IM</text>
<text x="190.3" y="42.8">IP</text>
<text x="252.9" y="44.1">R5</text>
<text x="253" y="46.7">22</text>
<text x="260.9" y="44.5" transform="rotate(-90 260.9 44.5)">R4</text>
<text x="263.4" y="44.9" transform="rotate(-90 263.4 44.9)">120</text>
<text x="283.9" y="46.1" transform="rotate(-90 283.9 46.1)">isoSPI</text>
<text x="40.9" y="49.9">MicroSD</text>
<text x="236.7" y="49.9">HM2103</text>
<text x="238.9" y="52.2">U2</text>
<text x="17.6" y="54.1">+3.3V</text>
<text x="18.9" y="56.8">GND</text>
<text x="35.3" y="54.2">VDD</text>
<text x="35.3" y="56.8">VSS</text>
<text x="35.3" y="59.3">CD</text>
<text x="49.8" y="56.8">SDO</text>
<text x="49.9" y="59.3">SCK</text>
<text x="50.6" y="54.2">SDI</text>
<text x="18.9" y="61.9">GND</text>
<text x="35.3" y="61.8">CD</text>
<text x="51.1" y="61.8">CS</text>
<text x="205.9" y="64.4">SWD_old</text>
<text x="208.6" y="61.9">J13</text>
<text x="230.2" y="64">J2</text>
<text x="126.1" y="70.2">STM32F334K8</text>
<text x="130.3" y="67.9">U5A</text>
<text x="190.7" y="69.5">+3.3V</text>
<text x="192" y="67">+5V</text>
<text x="214.5" y="69.5">GND</text>
<text x="229.1" y="66.3">SWD</text>
<text x="243.9" y="69.4">GND</text>
<text x="259.7" y="68.2">GND</text>
<text x="274.1" y="70.5">J11</text>
<text x="101.8" y="74.6">+3.3V</text>
<text x="122.9" y="75.8">PA13</text>
<text x="137.8" y="74.5">PA0</text>
<text x="137.8" y="77.1">PA1</text>
<text x="167.4" y="74.6">10k</text>
<text x="167.8" y="72.1">R6</text>
<text x="213.2" y="77">+3.3V</text>
<text x="244.2" y="77">+5V</text>
<text x="266.5" y="73.2">ON_HANDCART</text>
<text x="122.9" y="83.4">PB0</text>
<text x="122.9" y="78.4">PA14</text>
<text x="122.9" y="80.9">PA15</text>
<text x="137.8" y="79.6">PA2</text>
<text x="137.8" y="82.2">PA3</text>
<text x="163.1" y="81.7" transform="rotate(-90 163.1 81.7)">10k</text>
<text x="165.7" y="81.4" transform="rotate(-90 165.7 81.4)">R7</text>
<text x="172.1" y="81.9" transform="rotate(-90 172.1 81.9)">C20</text>
<text x="179.8" y="82" transform="rotate(-90 179.8 82)">4.7n</text>
<text x="192.4" y="79.7">GND</text>
<text x="102.2" y="85.7" transform="rotate(-90 102.2 85.7)">R51</text>
<text x="104.7" y="85" transform="rotate(-90 104.7 85)">1k</text>
<text x="122.9" y="86">PB1</text>
<text x="122.9" y="88.5">PB3</text>
<text x="137.8" y="84.7">PA4</text>
<text x="137.8" y="87.2">PA5</text>
<text x="137.8" y="89.8">PA6</text>
<text x="122.9" y="91.1">PB4</text>
<text x="122.9" y="93.6">PB5</text>
<text x="137.8" y="92.3">PA7</text>
<text x="137.8" y="94.9">PA8</text>
<text x="160.6" y="91.1">GND</text>
<text x="173.3" y="91.1">GND</text>
<text x="214.5" y="94.3">MCP2562</text>
<text x="217.3" y="92">U7</text>
<text x="122.9" y="101.2">PF0</text>
<text x="122.9" y="96.1">PB6</text>
<text x="122.9" y="98.7">PB7</text>
<text x="136.8" y="99.9">PA10</text>
<text x="137.8" y="97.4">PA9</text>
<text x="191.6" y="99.9">+3.3V</text>
<text x="209.3" y="99.9">VIO</text>
<text x="223.9" y="98.7">VDD</text>
<text x="224.1" y="101.2">VSS</text>
<text x="240.1" y="101.1">GND</text>
<text x="240.4" y="98.7">+5V</text>
<text x="122.9" y="103.8">PF1</text>
<text x="136.8" y="102.5">PA11</text>
<text x="136.8" y="105">PA12</text>
<text x="192.9" y="107.6">GND</text>
<text x="209.3" y="105">TXD</text>
<text x="209.3" y="102.5">RXD</text>
<text x="209.3" y="107.6">STBY</text>
<text x="222.5" y="106.3">CANH</text>
<text x="35.4" y="114">GND</text>
<text x="49.8" y="111.4">J3</text>
<text x="126.1" y="113.4">STM32F334K8</text>
<text x="130.3" y="111">U5B</text>
<text x="222.7" y="108.8">CANL</text>
<text x="241.9" y="108" transform="rotate(-90 241.9 108)">R8</text>
<text x="244.4" y="108.4" transform="rotate(-90 244.4 108.4)">120</text>
<text x="34.7" y="116.4">+12V</text>
<text x="35.4" y="119">GND</text>
<text x="137.5" y="117.7">VDD</text>
<text x="154.3" y="117.8">+3.3V</text>
<text x="23.8" y="121.6">R22</text>
<text x="23.9" y="124.1">10k</text>
<text x="31.5" y="124.1">22k</text>
<text x="31.9" y="121.6">R9</text>
<text x="35.4" y="121.6">GND</text>
<text x="54" y="123.8" transform="rotate(-90 54 123.8)">IMD</text>
<text x="104.1" y="123.9">RESET</text>
<text x="104.2" y="121.6">SW1</text>
<text x="111.2" y="125" transform="rotate(-90 111.2 125)">C24</text>
<text x="118.8" y="125.4" transform="rotate(-90 118.8 125.4)">100n</text>
<text x="122.9" y="120.3">RESET</text>
<text x="136.2" y="122.8">VDDA</text>
<text x="137.5" y="120.3">VDD</text>
<text x="154.3" y="120.3">+3.3V</text>
<text x="154.3" y="122.9">+3.3V</text>
<text x="17.2" y="131.4" transform="rotate(-90 17.2 131.4)">R10</text>
<text x="19.7" y="131.3" transform="rotate(-90 19.7 131.3)">10k</text>
<text x="122.9" y="127.9">BOOT0</text>
<text x="137.7" y="127.9">VSS</text>
<text x="137.7" y="130.4">VSS</text>
<text x="153.7" y="130.3">GND</text>
<text x="153.7" y="127.8">GND</text>
<text x="226.4" y="131.7">LM1117-3.3</text>
<text x="230" y="129.4">U8</text>
<text x="115" y="135" transform="rotate(-90 115 135)">GND</text>
<text x="211" y="135.4">+5V</text>
<text x="226.3" y="135.5">VI</text>
<text x="233.4" y="135.5">VO</text>
<text x="249.5" y="135.6">+3.3V</text>
<text x="17.1" y="140.6">GND</text>
<text x="53" y="142.1">J7</text>
<text x="217.9" y="142.8" transform="rotate(-90 217.9 142.8)">C21</text>
<text x="225.5" y="142.2" transform="rotate(-90 225.5 142.2)">1u</text>
<text x="231.8" y="139.7" transform="rotate(-90 231.8 139.7)">GND</text>
<text x="239.4" y="142.3" transform="rotate(-90 239.4 142.3)">C1</text>
<text x="247.1" y="142.7" transform="rotate(-90 247.1 142.7)">47u</text>
<text x="35.9" y="144.3">+12V</text>
<text x="52.9" y="144.4">BYPASS_IMD</text>
<text x="219" y="152.1">GND</text>
<text x="229.2" y="152.1">GND</text>
<text x="240.6" y="152.1">GND</text>
<text x="124.9" y="159.1">HTFS200-P</text>
<text x="128.4" y="156.8">U9</text>
<text x="34.6" y="164.8">J4</text>
<text x="106.9" y="164.6">+5V</text>
<text x="122.9" y="164.7">V+</text>
<text x="132.4" y="164.7">OUT</text>
<text x="151.2" y="165.4">REF2920</text>
<text x="153.3" y="163.1">U10</text>
<text x="165.8" y="164.9" transform="rotate(-90 165.8 164.9)">+5V</text>
<text x="56" y="173.5">0ZCG 2A</text>
<text x="56.4" y="169.8">+12V</text>
<text x="57.4" y="172.3">F2</text>
<text x="106.5" y="169.8">GND</text>
<text x="122.9" y="169.8">GND</text>
<text x="132.7" y="169.8">Vref</text>
<text x="150.9" y="169.8">OUT</text>
<text x="155.1" y="172.3">GND</text>
<text x="157.2" y="169.8">IN</text>
<text x="141.7" y="177.1" transform="rotate(-90 141.7 177.1)">C22</text>
<text x="149.3" y="177.5" transform="rotate(-90 149.3 177.5)">100n</text>
<text x="165.7" y="179.5" transform="rotate(-90 165.7 179.5)">GND</text>
<text x="168.3" y="178.4" transform="rotate(-90 168.3 178.4)">C18</text>
<text x="175.9" y="178.8" transform="rotate(-90 175.9 178.8)">100n</text>
<text x="18.9" y="185.1">GND</text>
<text x="48.3" y="182.4">GND</text>
<text x="57.2" y="183.8">0ZCG 2A</text>
<text x="58.7" y="182.5">F3</text>
<text x="58.8" y="180">+5V</text>
<text x="66.7" y="183.5" transform="rotate(-90 66.7 183.5)">C35</text>
<text x="74.3" y="183.9" transform="rotate(-90 74.3 183.9)">100n</text>
<text x="78.7" y="183.6">SD_RESET</text>
<text x="78.8" y="181.2">SW2</text>
<text x="171.5" y="185.1">GND</text>
<text x="34.6" y="187.6">IO</text>
<text x="142.8" y="186.4">GND</text>
<text x="78.2" y="197.3" transform="rotate(-90 78.2 197.3)">GND</text>
</g>
<g font-size="1.8" fill="#0000c2">
<text x="154.9" y="15.2">isoSPI INTERFACE</text>
<text x="15.2" y="45.7">MEMORY</text>
<text x="162.6" y="65.7">Do not populate</text>
<text x="212.1" y="61">SWD INTERFACE</text>
<text x="251.5" y="63.5">HANDCART PRESENCE</text>
<text x="162.6" y="67.8">resistor divider if</text>
<text x="162.6" y="69.8">not needed</text>
<text x="250.2" y="77.9">close contact when on handcart,</text>
<text x="250.2" y="80">remove before flight</text>
<text x="190.5" y="88.9">CAN INTERFACE</text>
<text x="204.5" y="124.5">3.3V VOLTAGE REGULATOR</text>
<text x="35.6" y="133">12V CMOS</text>
<text x="35.6" y="135.1">HIGH: OK</text>
<text x="35.6" y="137.2">LOW: fault</text>
<text x="34.3" y="146.5">Close this contact to bypass</text>
<text x="34.3" y="148.6">in case of no IMD present.</text>
<text x="104.1" y="152.4">CURRENT SENSOR</text>
</g>
<g font-size="1.8">
<text x="198.7" y="26.7">MISO</text>
<text x="198.7" y="29.2">MOSI</text>
<text x="215.9" y="29.2">IBIAS</text>
<text x="229.9" y="29.2">ICMP</text>
<text x="199.3" y="34.3">6820</text>
<text x="199.5" y="31.7">SCK</text>
<text x="162.6" y="39.4">IBIAS</text>
<text x="162.6" y="41.9">ICMP</text>
<text x="201.7" y="41.9">I+</text>
<text x="266.6" y="38.1">isoSPI+</text>
<text x="62.8" y="53.3">MOSI</text>
<text x="267.1" y="48.3">isoSPI-</text>
<text x="26.7" y="58.4">CD</text>
<text x="62.8" y="55.9">MISO</text>
<text x="63.6" y="58.4">SCK</text>
<text x="60.8" y="61">SDCard</text>
<text x="196.8" y="71.1">SWDIO</text>
<text x="214.6" y="71.1">SWCLK</text>
<text x="244.1" y="71.1">RST</text>
<text x="255.3" y="69.8">HANDCART</text>
<text x="109.2" y="77.5">SWCLK</text>
<text x="109.2" y="74.9">SWDIO</text>
<text x="148.6" y="76.2">PC_Ended</text>
<text x="176.5" y="73.7">Current</text>
<text x="196.8" y="73.7">SWCLK</text>
<text x="196.8" y="76.2">RST</text>
<text x="214.6" y="73.7">SWDIO</text>
<text x="109.2" y="82.5">WC</text>
<text x="109.2" y="80">IMD</text>
<text x="151" y="83.8">SDCard</text>
<text x="155" y="81.3">RX</text>
<text x="155.2" y="78.7">TX</text>
<text x="221" y="78.7">TX</text>
<text x="238.8" y="78.7">RX</text>
<text x="109.2" y="87.6">SCK</text>
<text x="109.2" y="85.1">6820</text>
<text x="148.6" y="88.9">SD_Status</text>
<text x="154.9" y="86.4">CD</text>
<text x="109.2" y="92.7">MOSI</text>
<text x="109.2" y="90.2">MISO</text>
<text x="109.2" y="95.2">ADC_RX</text>
<text x="147.9" y="91.4">RST_ADCB</text>
<text x="152.5" y="94">CANS</text>
<text x="105.4" y="100.3">HANDCART</text>
<text x="109.2" y="97.8">ADC_TX</text>
<text x="148.3" y="99.1">BMS_Fault</text>
<text x="151.6" y="96.5">TS_ON</text>
<text x="246.6" y="101.6">CAN+</text>
<text x="247" y="111.8">CAN-</text>
<text x="97.8" y="116.8">RST</text>
<text x="14" y="123.2">IMD</text>
<text x="35.6" y="130.8">IMD_Fault</text>
<text x="78.7" y="131">Sheet: HV</text>
<text x="68.6" y="137.2">ADC_TX</text>
<text x="68.6" y="134.6">ADC_RX</text>
<text x="35.6" y="141">IMD_Fault</text>
<text x="68.6" y="139.7">RST_ADCB</text>
<text x="78.7" y="150.2">File: HVSide.sch</text>
<text x="78.7" y="155.1">Sheet: Shutdown</text>
<text x="68.6" y="160">PC_Ended</text>
<text x="68.6" y="165.1">IMD_Fault</text>
<text x="68.6" y="167.6">BMS_Fault</text>
<text x="68.6" y="162.6">TS_ON</text>
<text x="143.5" y="163.8">Current</text>
<text x="24.1" y="171.4">CANS</text>
<text x="42.1" y="171.4">CAN+</text>
<text x="68.6" y="170.2">SD_Status</text>
<text x="78.7" y="176.9">File: MainShutdown.sch</text>
<text x="24.1" y="181.6">CAN-</text>
</g>
<g font-size="1.8" fill="#848400">
<text x="80.3" y="135.5">ADC_RX</text>
<text x="80.3" y="140.6">RST_ADCB</text>
<text x="80.3" y="138">ADC_TX</text>
<text x="80.3" y="160.9">PC_Ended</text>
<text x="80.3" y="163.4">TS_ON</text>
<text x="80.3" y="166">IMD_Status</text>
<text x="80.3" y="168.5">BMS_Status</text>
<text x="80.3" y="171.1">SD_Status</text>
</g>
</svg>
